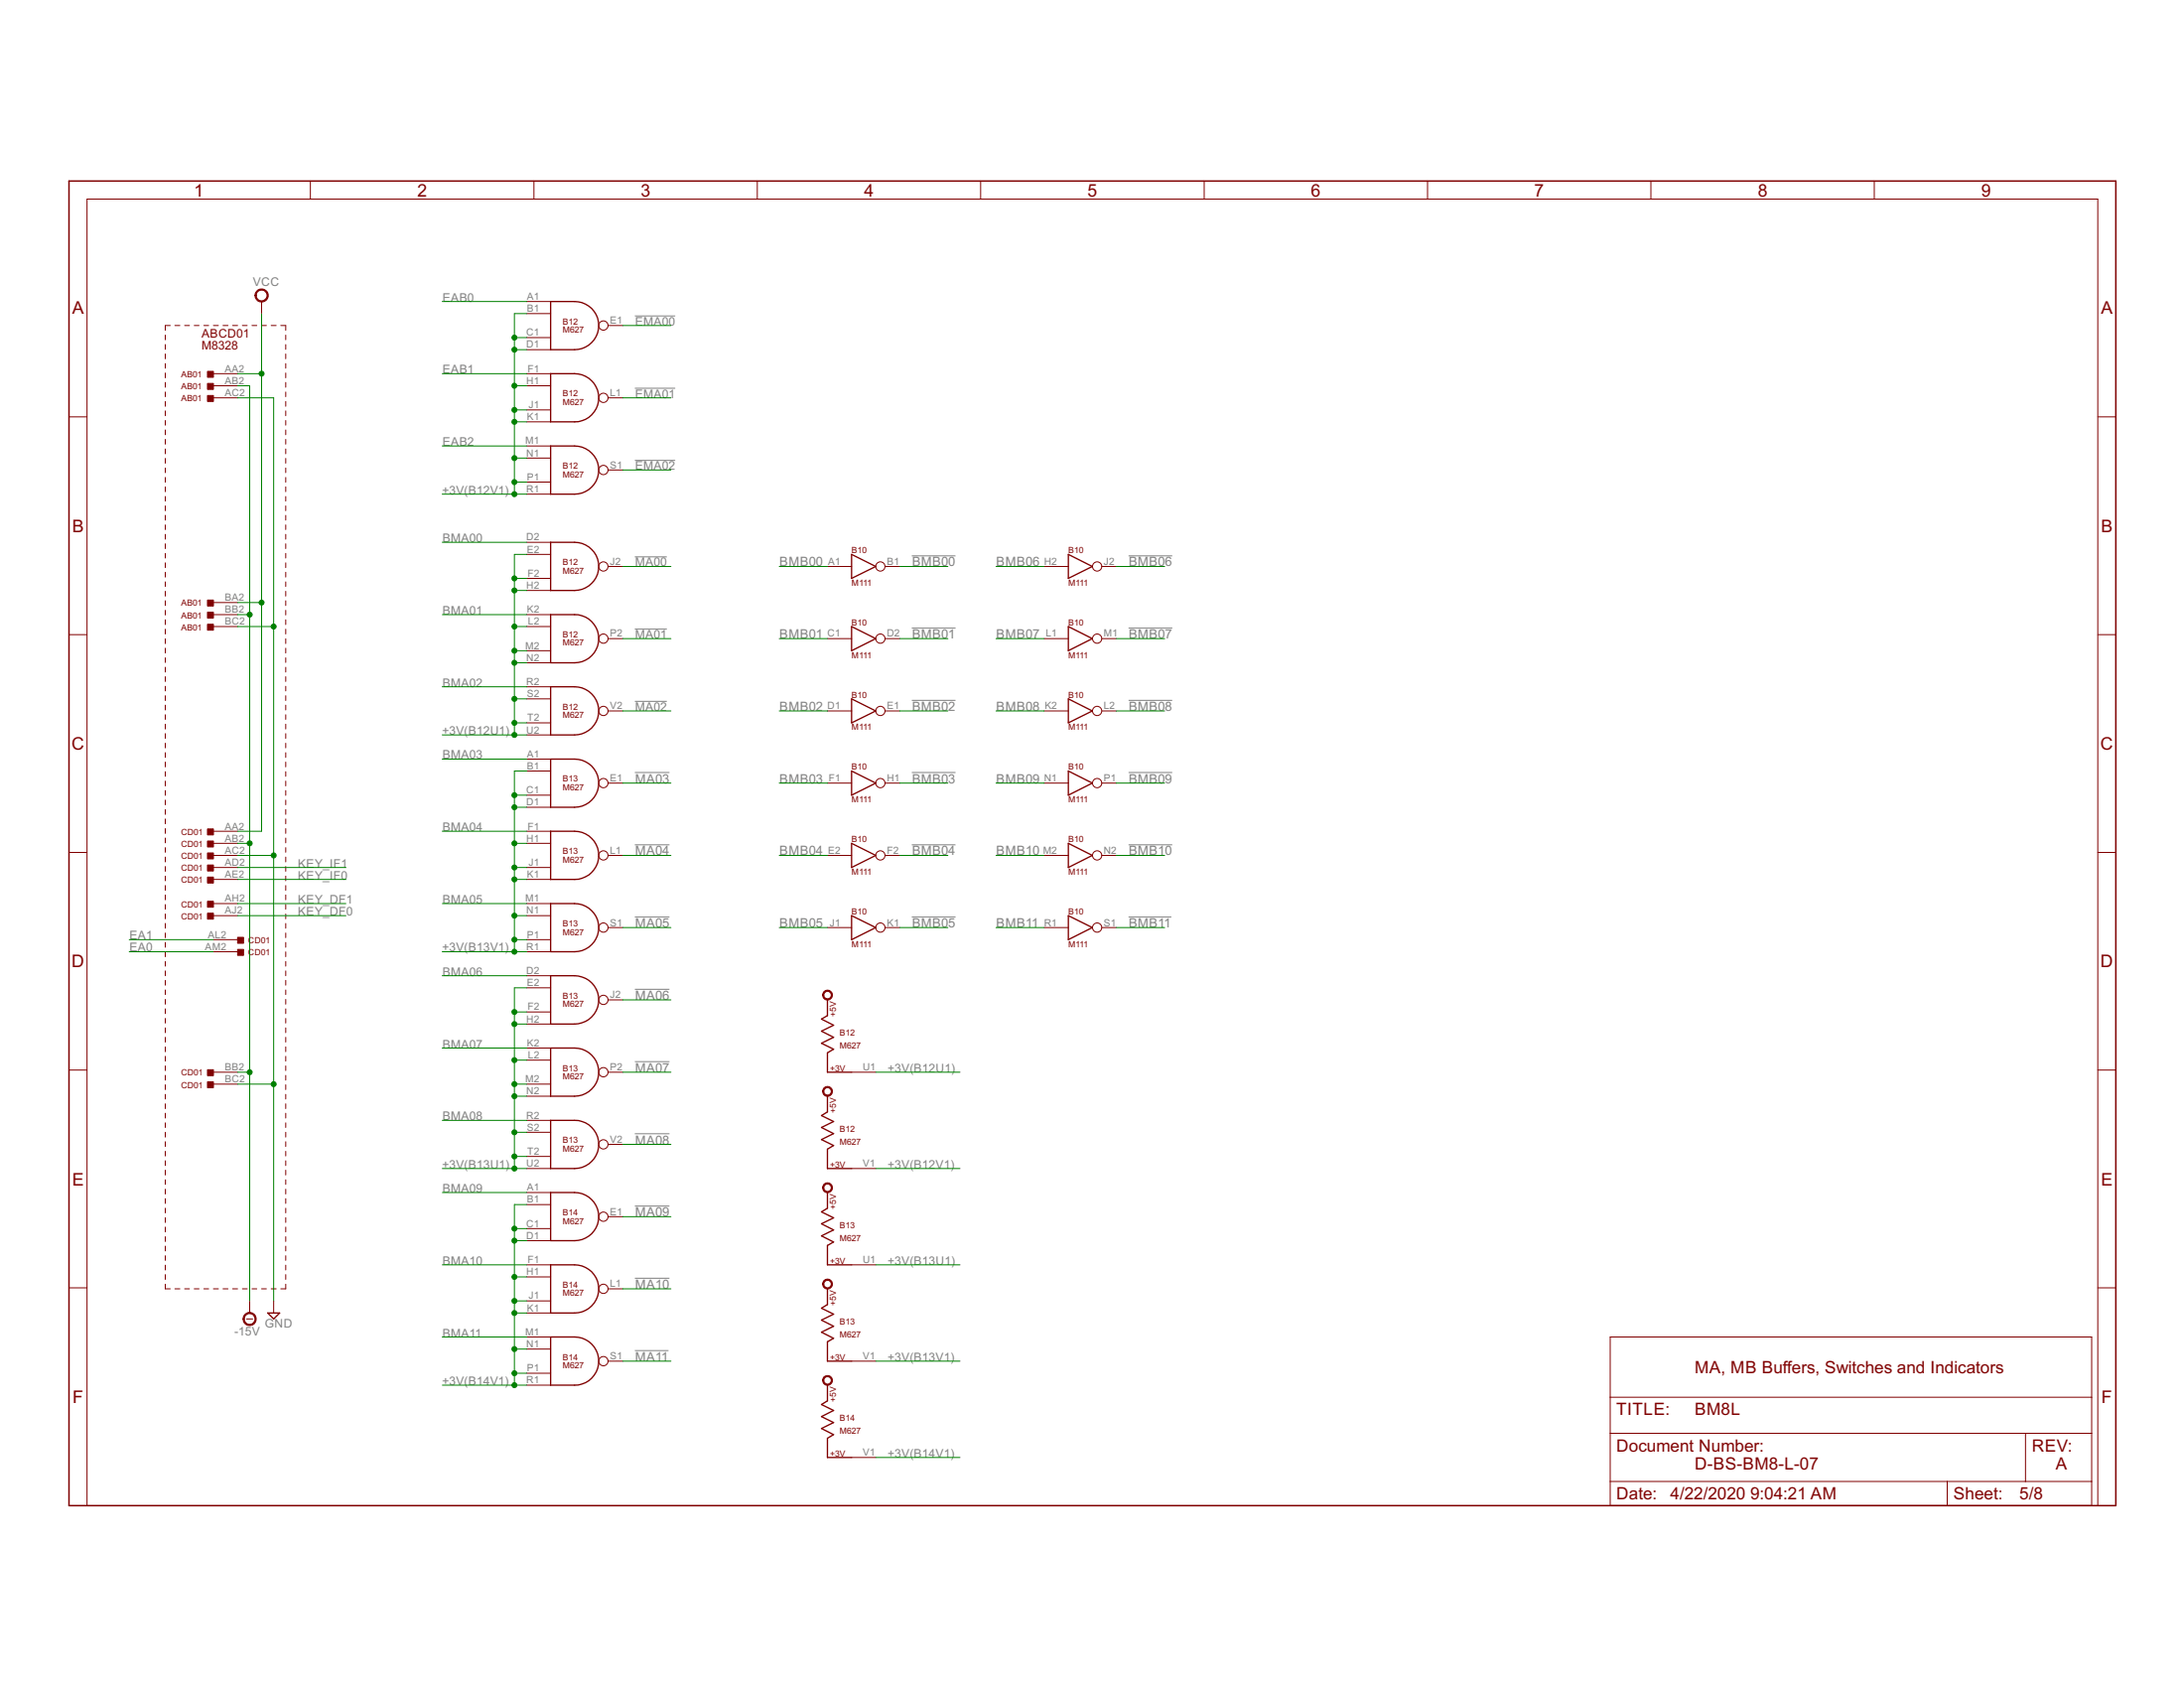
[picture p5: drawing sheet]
<svg xmlns="http://www.w3.org/2000/svg" width="279mm" height="216mm" viewBox="0 0 279 216" stroke-linecap="round" stroke-linejoin="round" font-family="sans-serif">
<g fill="none" stroke="#808080" stroke-width=".13">
<path d="M81.2 40.4h5.2M81.2 58.9h5.2M81.2 49.7h5.2M81.2 71.2h4.1M116.6 71.1h5.6M144.4 71.1h5.6M81.2 98.8h4.4M81.2 89.7h4.1M81.2 80.5h4.1M116.6 98.8h5.6M116.6 80.3h5.6M116.6 89.6h5.6"/>
<path d="M144.4 98.8h5.6M144.4 80.3h5.6M144.4 89.6h5.6M81.2 117.3h4.4M81.2 108.1h4.4M116.6 117.3h5.6M116.6 108.1h5.6M144.4 117.3h5.4M144.4 108.1h5.6M81.2 135.8h4.4M81.2 126.5h4.4M81.2 154.3h4.4"/>
<path d="M81.2 145h4.4M81.2 172.7h4.3M81.2 163.5h4.4"/>
</g>
<g fill="none" stroke="#800000" stroke-width=".13">
<path d="M33.5 38.6v1.5M39.7 23.2v2.3M67.4 38.6h3M68.3 23.2v2.3M96.9 23.2v2.3M125.5 23.2v2.3M154.1 23.2v2.3M182.6 23.2v2.3M211.2 23.2v2.3M239.8 23.2v2.3M8.8 53.3h2.3M21.1 42.9v.6"/>
<path d="M21.1 44.1v.6M21.1 45.3v.6M21.1 46.5v.6M21.1 47.7v.6M21.1 48.9v.6M21.1 50.1v.6M21.1 51.4v.6M21.1 52.6v.6M21.1 53.8v.6M21.1 55v.6M21.1 56.2v.6M21.1 57.4v.6"/>
<path d="M21.1 58.6v.6M21.1 59.9v.6M21.8 41.6h-.7v.6M22.4 41.6h.6M23.6 41.6h.6M24.8 41.6h.7M26.1 41.6h.6M27.3 41.6h.6M27.3 47.8h3.1M27.3 49.3h3.1M27.3 50.9h3.1M28.5 41.6h.7"/>
<path d="M29.8 41.6h.6M31 41.6h.6M32.2 41.6h.7M33.5 41.6h.6M34.7 41.6h.6M35.9 41.6h.7v.6M36.6 42.9v.6M36.6 44.1v.6M36.6 45.3v.6M36.6 46.5v.6M36.6 47.7v.6M36.6 48.9v.6"/>
<path d="M36.6 50.1v.6M36.6 51.4v.6M36.6 52.6v.6M36.6 53.8v.6M36.6 55v.6M36.6 56.2v.6M36.6 57.4v.6M36.6 58.6v.6M36.6 59.9v.6M67.4 47.8h3M67.4 49.3h3M67.4 40.1h3"/>
<path d="M67.4 43.2h3M67.4 44.7h3M67.4 52.4h3M67.4 54h3M67.4 57h3M67.4 58.6h3M77.8 41.6h1.9M77.8 50.9h1.9M268.4 53.3h2.3M21.1 61.1v.6M21.1 62.3v.6M21.1 63.5v.6"/>
<path d="M21.1 64.7v.6M21.1 65.9v.6M21.1 67.1v.6M21.1 68.3v.7M21.1 69.6v.6M21.1 70.8v.6M21.1 72v.6M21.1 73.2v.6M21.1 74.4v.6M21.1 75.6v.6M21.1 76.8v.6M21.1 78.1v.6"/>
<path d="M21.1 79.3v.6M27.3 77.1h3.1M27.3 78.6h3.1M36.6 61.1v.6M36.6 62.3v.6M36.6 63.5v.6M36.6 64.7v.6M36.6 65.9v.6M36.6 67.1v.6M36.6 68.3v.7M36.6 69.6v.6M36.6 70.8v.6"/>
<path d="M36.6 72v.6M36.6 73.2v.6M36.6 74.4v.6M36.6 75.6v.6M36.6 76.8v.6M36.6 78.1v.6M36.6 79.3v.6M67.4 78.6h3M67.4 61.7h3M67.4 63.2h3M67.4 69.4h3M67.4 70.9h3"/>
<path d="M67.4 74h3M67.4 75.5h3M77.8 60.1h1.9M77.8 72.5h1.9M105.9 72.5h3M113.2 72.5h1.9M133.6 72.5h3.1M140.9 72.5h1.9M8.8 81.2h2.3M21.1 80.5v.6M21.1 81.7v.6M21.1 82.9v.6"/>
<path d="M21.1 84.1v.6M21.1 85.3v.7M21.1 86.6v.6M21.1 87.8v.6M21.1 89v.6M21.1 90.2v.6M21.1 91.4v.6M21.1 92.6v.6M21.1 93.8v.6M21.1 95.1v.6M21.1 96.3v.6M21.1 97.5v.6"/>
<path d="M21.1 98.7v.6M21.1 99.9v.6M27.3 80.1h3.1M36.6 80.5v.6M36.6 81.7v.6M36.6 82.9v.6M36.6 84.1v.6M36.6 85.3v.7M36.6 86.6v.6M36.6 87.8v.6M36.6 89v.6M36.6 90.2v.6"/>
<path d="M36.6 91.4v.6M36.6 92.6v.6M36.6 93.8v.6M36.6 95.1v.6M36.6 96.3v.6M36.6 97.5v.6M36.6 98.7v.6M36.6 99.9v.6M67.4 80.1h3M67.4 97.1h3M67.4 98.6h3M67.4 83.2h3"/>
<path d="M67.4 84.8h3M67.4 87.8h3M67.4 89.4h3M67.4 92.5h3M67.4 94h3M77.8 81.7h1.9M77.8 90.9h1.9M105.9 81.7h3M105.9 90.9h3M113.2 81.7h1.9M113.2 90.9h1.9M133.6 81.7h3.1"/>
<path d="M133.6 90.9h3.1M140.9 81.7h1.9M140.9 90.9h1.9M268.4 81.2h2.3M8.8 109h2.3M21.1 101.1v.6M21.1 102.3v.6M21.1 103.5v.7M21.1 104.8v.6M21.1 106v.6M21.1 107.2v.6M21.1 108.4v.6"/>
<path d="M21.1 109.6v.6M21.1 110.8v.6M21.1 112.1v.5M21.1 113.3v.6M21.1 114.5v.6M21.1 115.7v.6M21.1 116.9v.6M21.1 118.1v.6M21.1 119.3v.6M27.3 106.3h3.1M27.3 107.9h3.1M27.3 109.4h3.1"/>
<path d="M27.3 111h3.1M27.3 112.5h3.1M27.3 115.6h3.1M27.3 117.1h3.1M36.6 101.1v.6M36.6 102.3v.6M36.6 103.5v.7M36.6 104.8v.6M36.6 106v.6M36.6 107.2v.6M36.6 108.4v.6M36.6 109.6v.6"/>
<path d="M36.6 110.8v.6M36.6 112.1v.5M36.6 113.3v.6M36.6 114.5v.6M36.6 115.7v.6M36.6 116.9v.6M36.6 118.1v.6M36.6 119.3v.6M67.4 106.3h3M67.4 107.9h3M67.4 111h3M67.4 112.5h3"/>
<path d="M67.4 115.6h3M67.4 117.1h3M67.4 101.7h3M67.4 103.3h3M77.8 109.4h1.9M77.8 100.2h1.9M77.8 118.6h1.9M105.9 109.4h3M105.9 100.2h3M105.9 118.6h3M113.2 109.4h1.9M113.2 100.2h1.9"/>
<path d="M113.2 118.6h1.9M133.6 109.4h3.1M133.6 100.2h3.1M133.6 118.6h3.1M140.9 109.4h1.9M140.9 100.2h1.9M140.9 118.6h1.9M268.4 109h2.3M8.8 136.9h2.3M21.1 120.5v.7M21.1 121.8v.6M21.1 123v.6"/>
<path d="M21.1 124.2v.6M21.1 125.4v.6M21.1 126.6v.6M21.1 127.8v.6M21.1 129v.6M21.1 130.3v.6M21.1 131.5v.6M21.1 132.7v.6M21.1 133.9v.6M21.1 135.1v.6M21.1 136.3v.6M21.1 137.5v.7"/>
<path d="M21.1 138.7v.7M21.1 140v.6M27.3 120.2h3.1M27.3 121.7h3.1M27.3 137.1h3.1M27.3 138.7h3.1M36.6 120.5v.7M36.6 121.8v.6M36.6 123v.6M36.6 124.2v.6M36.6 125.4v.6M36.6 126.6v.6"/>
<path d="M36.6 127.8v.6M36.6 129v.6M36.6 130.3v.6M36.6 131.5v.6M36.6 132.7v.6M36.6 133.9v.6M36.6 135.1v.6M36.6 136.3v.6M36.6 137.5v.7M36.6 138.7v.7M36.6 140v.6M67.4 120.2h3"/>
<path d="M67.4 121.7h3M67.4 138.7h3M67.4 124.8h3M67.4 126.3h3M67.4 129.4h3M67.4 131h3M67.4 134h3M67.4 135.6h3M77.8 137.1h1.9M77.8 127.9h1.9M108.9 137.1h3.1M268.4 136.9h2.3"/>
<path d="M21.1 141.2v.6M21.1 142.4v.6M21.1 143.6v.6M21.1 144.8v.6M21.1 146v.6M21.1 147.3v.5M21.1 148.5v.6M21.1 149.7v.6M21.1 150.9v.6M21.1 152.1v.6M21.1 153.3v.6M21.1 154.5v.6"/>
<path d="M21.1 155.7v.7M21.1 157v.6M21.1 158.2v.6M21.1 159.4v.6M36.6 141.2v.6M36.6 142.4v.6M36.6 143.6v.6M36.6 144.8v.6M36.6 146v.6M36.6 147.3v.5M36.6 148.5v.6M36.6 149.7v.6"/>
<path d="M36.6 150.9v.6M36.6 152.1v.6M36.6 153.3v.6M36.6 154.5v.6M36.6 155.7v.7M36.6 157v.6M36.6 158.2v.6M36.6 159.4v.6M67.4 140.2h3M67.4 143.3h3M67.4 144.8h3M67.4 147.9h3"/>
<path d="M67.4 149.5h3M67.4 152.5h3M67.4 154.1h3M67.4 157.1h3M67.4 158.7h3M77.8 146.4h1.9M77.8 155.6h1.9M108.9 149.5h3.1M8.8 164.7h2.3M21.1 164.3v.5h.7M21.1 160.6v.6M21.1 161.8v.6"/>
<path d="M21.1 163v.6M22.4 164.8h.6M23.6 164.8h.6M24.8 164.8h.7M26.1 164.8h.6M27.3 164.8h.6M28.5 164.8h.7M29.8 164.8h.6M31 164.8h.6M31.5 168.7h.8M31.9 166.4v1.5M32.2 164.8h.7"/>
<path d="M33.5 164.8h.6M34.7 164.8h.6M35 166.4v1.5M36.6 160.6v.6M36.6 161.8v.6M36.6 163v.6M36.6 164.3v.5h-.7M67.4 171h3M67.4 161.8h3M67.4 163.3h3M67.4 166.4h3M67.4 167.9h3"/>
<path d="M67.4 172.6h3M67.4 175.6h3M67.4 177.2h3M77.8 164.8h1.9M77.8 174.1h1.9M108.9 161.8h3.1M108.9 174.1h3.1M206 171h61.6v21.6h-61.6zM206 178.7h61.6M268.4 164.7h2.3M11.1 192.6v-167.1h257.3v167.1M108.9 186.4h3.1"/>
<path d="M206 183.3h61.6M206 189.5h61.6M249.1 189.5v3.1M259.1 183.3v6.2"/>
<circle cx="77.2" cy="41.6" r=".59"/>
<circle cx="77.2" cy="50.9" r=".59"/>
<circle cx="77.2" cy="60.1" r=".59"/>
<circle cx="77.2" cy="72.5" r=".59"/>
<circle cx="112.6" cy="72.5" r=".59"/>
<circle cx="140.4" cy="72.5" r=".59"/>
<circle cx="77.2" cy="81.7" r=".59"/>
<circle cx="77.2" cy="90.9" r=".59"/>
<circle cx="112.6" cy="90.9" r=".59"/>
<circle cx="112.6" cy="81.7" r=".59"/>
<circle cx="140.4" cy="81.7" r=".59"/>
<circle cx="140.4" cy="90.9" r=".59"/>
<circle cx="77.2" cy="109.4" r=".59"/>
<circle cx="77.2" cy="100.2" r=".59"/>
<circle cx="77.2" cy="118.6" r=".59"/>
<circle cx="112.6" cy="109.4" r=".59"/>
<circle cx="112.6" cy="118.6" r=".59"/>
<circle cx="112.6" cy="100.2" r=".59"/>
<circle cx="140.4" cy="109.4" r=".59"/>
<circle cx="140.4" cy="118.6" r=".59"/>
<circle cx="140.4" cy="100.2" r=".59"/>
<circle cx="77.2" cy="127.9" r=".59"/>
<circle cx="77.2" cy="137.1" r=".59"/>
<circle cx="77.2" cy="146.4" r=".59"/>
<circle cx="77.2" cy="155.6" r=".59"/>
<circle cx="77.2" cy="164.8" r=".59"/>
<circle cx="77.2" cy="174.1" r=".59"/>
</g>
<path d="M8.8 23.2h261.9v169.4h-261.9z" fill="none" stroke="#800000" stroke-width=".19"/>
<g fill="#800000" stroke="#800000" stroke-width=".13">
<path d="M26.5 47.5h.8v.8h-.8z"/>
<path d="M26.5 49h.8v.8h-.8z"/>
<path d="M26.5 50.6h.8v.8h-.8z"/>
<path d="M26.5 76.8h.8v.7h-.8z"/>
<path d="M26.5 78.3h.8v.8h-.8z"/>
<path d="M26.5 79.8h.8v.8h-.8z"/>
<path d="M26.5 106h.8v.8h-.8z"/>
<path d="M26.5 107.6h.8v.7h-.8z"/>
<path d="M26.5 109.1h.8v.8h-.8z"/>
<path d="M26.5 110.6h.8v.8h-.8z"/>
<path d="M26.5 112.2h.8v.7h-.8z"/>
<path d="M26.5 115.3h.8v.7h-.8z"/>
<path d="M26.5 116.8h.8v.8h-.8z"/>
<path d="M30.4 119.9h.8v.7h-.8z"/>
<path d="M30.4 121.4h.8v.8h-.8z"/>
<path d="M26.5 136.8h.8v.8h-.8z"/>
<path d="M26.5 138.4h.8v.7h-.8z"/>
</g>
<g fill="none" stroke="#800000" stroke-width=".17">
<path d="M70.4 38.6h3.1a3.1 3.1 0 0 1 3.1 3 3.1 3.1 0 0 1-3.1 3.1h-3.1zM70.4 47.8h3.1a3.1 3.1 0 0 1 3.1 3.1 3.1 3.1 0 0 1-3.1 3.1h-3.1zM70.4 57h3.1a3.1 3.1 0 0 1 3.1 3.1 3.1 3.1 0 0 1-3.1 3.1h-3.1zM70.4 69.4h3.1a3.1 3.1 0 0 1 3.1 3 3.1 3.1 0 0 1-3.1 3.1h-3.1zM70.4 78.6h3.1a3.1 3.1 0 0 1 3.1 3.1 3.1 3.1 0 0 1-3.1 3.1h-3.1zM108.9 70.9l3.1 1.6-3.1 1.5zM136.7 70.9l3 1.6-3 1.5zM70.4 97.1h3.1a3.1 3.1 0 0 1 3.1 3.1 3.1 3.1 0 0 1-3.1 3.1h-3.1zM70.4 87.8h3.1a3.1 3.1 0 0 1 3.1 3.1 3.1 3.1 0 0 1-3.1 3.1h-3.1zM108.9 80.1l3.1 1.6-3.1 1.5zM108.9 89.4l3.1 1.5-3.1 1.6zM108.9 98.6l3.1 1.6-3.1 1.5z"/>
<path d="M136.7 80.1l3 1.6-3 1.5zM136.7 89.4l3 1.5-3 1.6zM136.7 98.6l3 1.6-3 1.5zM70.4 106.3h3.1a3.1 3.1 0 0 1 3.1 3.1 3.1 3.1 0 0 1-3.1 3.1h-3.1zM70.4 115.6h3.1a3.1 3.1 0 0 1 3.1 3 3.1 3.1 0 0 1-3.1 3.1h-3.1zM108.9 107.9l3.1 1.5-3.1 1.6zM108.9 117.1l3.1 1.5-3.1 1.6zM136.7 107.9l3 1.5-3 1.6zM136.7 117.1l3 1.5-3 1.6zM70.4 124.8h3.1a3.1 3.1 0 0 1 3.1 3.1 3.1 3.1 0 0 1-3.1 3.1h-3.1zM70.4 134h3.1a3.1 3.1 0 0 1 3.1 3.1 3.1 3.1 0 0 1-3.1 3.1h-3.1zM105.9 127.9v2l-.8 .4 1.5 .8-1.5 .8 1.5 .8-1.5 .7 1.5 .8-.7 .5v2.4h3"/>
<path d="M70.4 143.3h3.1a3.1 3.1 0 0 1 3.1 3.1 3.1 3.1 0 0 1-3.1 3.1h-3.1zM70.4 152.5h3.1a3.1 3.1 0 0 1 3.1 3.1 3.1 3.1 0 0 1-3.1 3.1h-3.1zM105.9 140.2v2l-.8 .5 1.5 .7-1.5 .8 1.5 .8-1.5 .8 1.5 .7-.7 .5v2.5h3M105.9 152.5v2l-.8 .5 1.5 .8-1.5 .7 1.5 .8-1.5 .8 1.5 .8-.7 .4v2.5h3M34.2 167.9h1.6l-.8 .8zM70.4 161.8h3.1a3.1 3.1 0 0 1 3.1 3.1 3.1 3.1 0 0 1-3.1 3h-3.1zM70.4 171h3.1a3.1 3.1 0 0 1 3.1 3.1 3.1 3.1 0 0 1-3.1 3.1h-3.1zM105.9 164.8v2.1l-.8 .4 1.5 .8-1.5 .7 1.5 .8-1.5 .8 1.5 .8-.7 .4v2.5h3M105.9 177.2v2l-.8 .4 1.5 .8-1.5 .8 1.5 .7-1.5 .8 1.5 .8-.7 .5v2.4h3"/>
</g>
<g fill="#800000" stroke="#800000" stroke-width=".13">
<path d="M32.8 37.3a.85 .85 0 0 1 1.4 0 .85 .85 0 0 1-.5 1.3 .85 .85 0 0 1-1.1-.8h.2a.7 .7 0 0 1 1-.6 .7 .7 0 0 1 .1 1.2 .7 .7 0 0 1-1.1-.4v-.2h-.2z" fill-rule="evenodd"/>
<path d="M31.3 168.2a.84 .84 0 0 1 1.3 0 .84 .84 0 0 1-.4 1.3 .84 .84 0 0 1-1.1-.8h.1a.69 .69 0 0 1 1-.6 .69 .69 0 0 1 .2 1.1 .69 .69 0 0 1-1.1-.3l-.1-.2h-.1z" fill-rule="evenodd"/>
<path d="M105.4 126.9a.63 .63 0 0 1 1 0 .63 .63 0 0 1-.3 1 .63 .63 0 0 1-.9-.6h.2a.48 .48 0 0 1 .7-.4 .48 .48 0 0 1 .1 .8 .48 .48 0 0 1-.8-.3v-.1h-.2z" fill-rule="evenodd"/>
<path d="M105.4 139.2a.63 .63 0 0 1 1 0 .63 .63 0 0 1-.3 1 .63 .63 0 0 1-.9-.6h.2a.48 .48 0 0 1 .7-.4 .48 .48 0 0 1 .1 .8 .48 .48 0 0 1-.8-.2v-.2h-.2z" fill-rule="evenodd"/>
<path d="M105.4 151.5a.63 .63 0 0 1 1 0 .63 .63 0 0 1-.3 1 .63 .63 0 0 1-.9-.6h.2a.48 .48 0 0 1 .7-.4 .48 .48 0 0 1 .1 .8 .48 .48 0 0 1-.8-.2v-.2h-.2z" fill-rule="evenodd"/>
<path d="M105.4 163.8a.63 .63 0 0 1 1 .1 .63 .63 0 0 1-.3 .9 .63 .63 0 0 1-.9-.6h.2a.48 .48 0 0 1 .7-.4 .48 .48 0 0 1 .1 .8 .48 .48 0 0 1-.8-.2v-.2h-.2z" fill-rule="evenodd"/>
<path d="M105.4 176.1a.63 .63 0 0 1 1 .1 .63 .63 0 0 1-.3 .9 .63 .63 0 0 1-.9-.5h.2a.48 .48 0 0 1 .7-.5 .48 .48 0 0 1 .1 .8 .48 .48 0 0 1-.8-.2v-.1h-.2z" fill-rule="evenodd"/>
</g>
<g fill="none" stroke="#008000" stroke-width=".13">
<path d="M56.6 38.6h10.8M30.4 47.8h3.1M30.4 49.3h1.5v117.1M30.4 50.9h4.6v115.5M33.5 40.1v66.2h-3.1M56.6 47.8h10.8M56.6 57h10.8M65.8 49.3h1.6M65.8 54h1.6M65.8 43.2h1.6M65.8 44.7h1.6M65.8 52.4h1.6"/>
<path d="M65.8 58.6h1.6M67.4 40.1h-1.6v23.1M79.7 50.9h6.1M79.7 41.6h6.1M30.4 77.1h3.1M30.4 78.6h1.5M56.6 78.6h10.8M56.6 63.2h10.8M56.6 69.4h10.8M65.8 61.7h1.6M65.8 74h1.6M65.8 75.5h1.6"/>
<path d="M67.4 70.9h-1.6v23.1M79.7 60.1h6.1M79.7 72.5h6.1M99.7 72.5h6.2M115.1 72.5h6.2M127.4 72.5h6.2M142.8 72.5h6.2M30.4 80.1h4.6M56.6 94h10.8M56.6 87.8h10.8M56.6 97.1h10.8M65.8 80.1h1.6"/>
<path d="M65.8 89.4h1.6M65.8 92.5h1.6M65.8 84.8h1.6M65.8 83.2h1.6M67.4 98.6h-1.6v23.1M79.7 90.9h6.1M79.7 81.7h6.1M99.7 90.9h6.2M99.7 81.7h6.2M115.1 90.9h6.2M115.1 81.7h6.2M127.4 90.9h6.2"/>
<path d="M127.4 81.7h6.2M142.8 90.9h6.2M142.8 81.7h6.2M30.4 107.9h1.5M30.4 109.4h4.6M30.4 112.5h13.9M30.4 111h13.9M30.4 115.6h13.9M30.4 117.1h13.9M56.6 106.3h10.8M56.6 115.6h10.8M65.8 107.9h1.6"/>
<path d="M65.8 112.5h1.6M65.8 111h1.6M65.8 117.1h1.6M65.8 103.3h1.6M65.8 101.7h1.6M79.7 109.4h6.1M79.7 118.6h6.1M79.7 100.2h6.1M99.7 109.4h6.2M99.7 118.6h6.2M99.7 100.2h6.2M115.1 109.4h6.2"/>
<path d="M115.1 118.6h6.2M115.1 100.2h6.2M127.4 109.4h6.2M127.4 118.6h6.2M127.4 100.2h6.2M142.8 109.4h6.2M142.8 118.6h6.2M142.8 100.2h6.2M16.5 120.2h10.8M16.5 121.7h10.8M30.4 137.1h1.5M30.4 138.7h4.6"/>
<path d="M56.6 121.7h10.8M56.6 124.8h10.8M56.6 134h10.8M65.8 138.7h1.6M65.8 120.2h1.6M65.8 135.6h1.6M65.8 131h1.6M65.8 129.4h1.6M67.4 126.3h-1.6v23.2M79.7 137.1h6.1M79.7 127.9h6.1M112 137.1h10.8"/>
<path d="M56.6 149.5h10.8M56.6 143.3h10.8M56.6 152.5h10.8M65.8 158.7h1.6M65.8 157.1h1.6M65.8 140.2h1.6M65.8 144.8h1.6M65.8 147.9h1.6M67.4 154.1h-1.6v23.1M79.7 155.6h6.1M79.7 146.4h6.1M112 149.5h10.8"/>
<path d="M56.6 177.2h10.8M56.6 171h10.8M56.6 161.8h10.8M65.8 175.6h1.6M65.8 172.6h1.6M65.8 167.9h1.6M65.8 166.4h1.6M65.8 163.3h1.6M79.7 174.1h6.1M79.7 164.8h6.1M112 174.1h10.8M112 161.8h10.8"/>
<path d="M112 186.4h10.8"/>
</g>
<g fill="#008000" stroke="#008000" stroke-width=".13">
<circle cx="33.5" cy="77.1" r=".32"/>
<circle cx="33.5" cy="47.8" r=".32"/>
<circle cx="31.9" cy="137.1" r=".32"/>
<circle cx="31.9" cy="107.9" r=".32"/>
<circle cx="31.9" cy="78.6" r=".32"/>
<circle cx="35" cy="80.1" r=".32"/>
<circle cx="35" cy="109.4" r=".32"/>
<circle cx="35" cy="138.7" r=".32"/>
<circle cx="65.8" cy="43.2" r=".32"/>
<circle cx="65.8" cy="44.7" r=".32"/>
<circle cx="65.8" cy="52.4" r=".32"/>
<circle cx="65.8" cy="49.3" r=".32"/>
<circle cx="65.8" cy="54" r=".32"/>
<circle cx="65.8" cy="58.6" r=".32"/>
<circle cx="65.8" cy="61.7" r=".32"/>
<circle cx="65.8" cy="63.2" r=".32"/>
<circle cx="65.8" cy="74" r=".32"/>
<circle cx="65.8" cy="75.5" r=".32"/>
<circle cx="65.8" cy="80.1" r=".32"/>
<circle cx="65.8" cy="89.4" r=".32"/>
<circle cx="65.8" cy="92.5" r=".32"/>
<circle cx="65.8" cy="84.8" r=".32"/>
<circle cx="65.8" cy="83.2" r=".32"/>
<circle cx="65.8" cy="94" r=".32"/>
<circle cx="65.8" cy="103.3" r=".32"/>
<circle cx="65.8" cy="101.7" r=".32"/>
<circle cx="65.8" cy="107.9" r=".32"/>
<circle cx="65.8" cy="112.5" r=".32"/>
<circle cx="65.8" cy="111" r=".32"/>
<circle cx="65.8" cy="117.1" r=".32"/>
<circle cx="65.8" cy="120.2" r=".32"/>
<circle cx="65.8" cy="121.7" r=".32"/>
<circle cx="65.8" cy="177.2" r=".32"/>
<circle cx="65.8" cy="175.6" r=".32"/>
<circle cx="65.8" cy="172.6" r=".32"/>
<circle cx="65.8" cy="167.9" r=".32"/>
<circle cx="65.8" cy="166.4" r=".32"/>
<circle cx="65.8" cy="163.3" r=".32"/>
<circle cx="65.8" cy="158.7" r=".32"/>
<circle cx="65.8" cy="157.1" r=".32"/>
<circle cx="65.8" cy="144.8" r=".32"/>
<circle cx="65.8" cy="147.9" r=".32"/>
<circle cx="65.8" cy="135.6" r=".32"/>
<circle cx="65.8" cy="131" r=".32"/>
<circle cx="65.8" cy="129.4" r=".32"/>
<circle cx="65.8" cy="140.2" r=".32"/>
<circle cx="65.8" cy="138.7" r=".32"/>
<circle cx="65.8" cy="149.5" r=".32"/>
</g>
<g font-size="2.5" fill="#800000">
<text x="24.8" y="25.1">1</text>
<text x="53.4" y="25.1">2</text>
<text x="82" y="25.1">3</text>
<text x="110.6" y="25.1">4</text>
<text x="139.1" y="25.1">5</text>
<text x="167.7" y="25.1">6</text>
<text x="196.3" y="25.1">7</text>
<text x="224.9" y="25.1">8</text>
<text x="253.5" y="25.1">9</text>
<text x="9.2" y="40.2">A</text>
<text x="268.8" y="40.2">A</text>
<text x="9.2" y="68">B</text>
<text x="268.8" y="68">B</text>
<text x="9.2" y="95.9">C</text>
<text x="268.7" y="95.9">C</text>
<text x="9.2" y="123.7">D</text>
<text x="268.7" y="123.7">D</text>
<text x="9.2" y="151.6">E</text>
<text x="268.8" y="151.6">E</text>
<text x="9.3" y="179.4">F</text>
<text x="268.8" y="179.4">F</text>
</g>
<g font-size="2.4" fill="#800000">
<text x="216.8" y="175.6">MA, MB Buffers, Switches and Indicators</text>
<text x="206.8" y="181">TITLE:</text>
<text x="206.8" y="185.6">Document Number:</text>
<text x="216.8" y="181">BM8L</text>
<text x="259.9" y="185.6">REV:</text>
<text x="206.8" y="191.8">Date: 4/22/2020</text>
<text x="216.8" y="188">D-BS-BM8-L-07</text>
<text x="223.9" y="191.8">9:04:21 AM</text>
<text x="249.9" y="191.8">Sheet:</text>
<text x="258.4" y="191.8">5/8</text>
<text x="263" y="188">A</text>
</g>
<g font-size="1.8" fill="#808080">
<text x="99.7" y="72.4">BMB00</text>
<text x="116.7" y="72.4">BMB00</text>
<text x="127.5" y="72.4">BMB06</text>
<text x="144.4" y="72.4">BMB06</text>
<text x="99.7" y="81.7">BMB01</text>
<text x="116.7" y="81.7">BMB01</text>
<text x="127.5" y="81.7">BMB07</text>
<text x="144.4" y="81.7">BMB07</text>
<text x="99.7" y="90.9">BMB02</text>
<text x="116.7" y="90.9">BMB02</text>
<text x="127.5" y="90.9">BMB08</text>
<text x="144.4" y="90.9">BMB08</text>
<text x="81.2" y="100.2">MA03</text>
<text x="99.7" y="100.2">BMB03</text>
<text x="116.7" y="100.2">BMB03</text>
<text x="127.5" y="100.2">BMB09</text>
<text x="144.4" y="100.2">BMB09</text>
<text x="81.2" y="109.4">MA04</text>
<text x="99.7" y="109.4">BMB04</text>
<text x="116.7" y="109.4">BMB04</text>
<text x="127.5" y="109.4">BMB10</text>
<text x="144.4" y="109.4">BMB10</text>
<text x="81.2" y="118.6">MA05</text>
<text x="99.7" y="118.6">BMB05</text>
<text x="116.7" y="118.6">BMB05</text>
<text x="127.5" y="118.6">BMB11</text>
<text x="144.4" y="118.6">BMB11</text>
<text x="81.2" y="127.9">MA06</text>
<text x="81.2" y="137.1">MA07</text>
<text x="81.2" y="146.4">MA08</text>
<text x="81.2" y="155.6">MA09</text>
<text x="81.2" y="164.9">MA10</text>
<text x="81.2" y="174.1">MA11</text>
</g>
<g font-size="1.7" fill="#808080">
<text x="32.3" y="36.6">VCC</text>
<text x="56.6" y="38.6">EAB0</text>
<text x="81.2" y="41.6">EMA00</text>
<text x="56.6" y="47.8">EAB1</text>
<text x="81.2" y="50.9">EMA01</text>
<text x="56.6" y="57">EAB2</text>
<text x="56.6" y="63.2">+3V(B12V1)</text>
<text x="81.2" y="60.1">EMA02</text>
<text x="56.6" y="69.4">BMA00</text>
<text x="81.2" y="72.4">MA00</text>
<text x="56.6" y="78.6">BMA01</text>
<text x="81.2" y="81.7">MA01</text>
<text x="56.6" y="87.8">BMA02</text>
<text x="56.6" y="94">+3V(B12U1)</text>
<text x="81.2" y="90.9">MA02</text>
<text x="56.6" y="97.1">BMA03</text>
<text x="56.6" y="106.3">BMA04</text>
<text x="38.1" y="112.5">KEY_IF0</text>
<text x="38.1" y="110.9">KEY_IF1</text>
<text x="38.1" y="115.6">KEY_DF1</text>
<text x="38.1" y="117.1">KEY_DF0</text>
<text x="56.6" y="115.6">BMA05</text>
<text x="16.6" y="120.2">EA1</text>
<text x="16.6" y="121.7">EA0</text>
<text x="56.6" y="121.7">+3V(B13V1)</text>
<text x="56.6" y="124.8">BMA06</text>
<text x="56.6" y="134">BMA07</text>
<text x="113.6" y="137.1">+3V(B12U1)</text>
<text x="56.6" y="143.3">BMA08</text>
<text x="56.6" y="149.5">+3V(B13U1)</text>
<text x="113.6" y="149.5">+3V(B12V1)</text>
<text x="56.6" y="152.5">BMA09</text>
<text x="56.6" y="161.8">BMA10</text>
<text x="113.6" y="161.8">+3V(B13U1)</text>
<text x="30" y="170.8">-15V</text>
<text x="33.9" y="169.9">GND</text>
<text x="56.6" y="171">BMA11</text>
<text x="56.6" y="177.2">+3V(B14V1)</text>
<text x="113.6" y="174.1">+3V(B13V1)</text>
<text x="113.6" y="186.4">+3V(B14V1)</text>
</g>
<g font-size="1.7" fill="#800000">
<text x="25.8" y="44.7">M8328</text>
<text x="25.8" y="43.2">ABCD01</text>
</g>
<g font-size="1.4" fill="#808080">
<text x="67.4" y="38.3">A1</text>
<text x="67.4" y="39.9">B1</text>
<text x="78" y="41.4">E1</text>
<text x="28.7" y="47.6">AA2</text>
<text x="67.4" y="43">C1</text>
<text x="67.4" y="44.5">D1</text>
<text x="67.5" y="47.6">F1</text>
<text x="28.7" y="49.1">AB2</text>
<text x="28.7" y="50.7">AC2</text>
<text x="67.4" y="49.1">H1</text>
<text x="67.4" y="53.7">K1</text>
<text x="67.6" y="52.2">J1</text>
<text x="78" y="50.7">L1</text>
<text x="67.2" y="56.8">M1</text>
<text x="67.4" y="58.4">N1</text>
<text x="78" y="59.9">S1</text>
<text x="67.4" y="63">R1</text>
<text x="67.4" y="61.4">P1</text>
<text x="67.4" y="69.1">D2</text>
<text x="67.4" y="70.7">E2</text>
<text x="28.7" y="76.8">BA2</text>
<text x="67.4" y="75.3">H2</text>
<text x="67.5" y="73.8">F2</text>
<text x="78" y="72.2">J2</text>
<text x="105.9" y="72.2">A1</text>
<text x="113.5" y="72.2">B1</text>
<text x="133.6" y="72.2">H2</text>
<text x="141.2" y="72.2">J2</text>
<text x="28.7" y="78.4">BB2</text>
<text x="28.7" y="79.9">BC2</text>
<text x="67.2" y="83">M2</text>
<text x="67.4" y="78.4">K2</text>
<text x="67.6" y="79.9">L2</text>
<text x="78" y="81.5">P2</text>
<text x="105.9" y="81.5">C1</text>
<text x="113.5" y="81.5">D2</text>
<text x="133.8" y="81.5">L1</text>
<text x="141.2" y="81.5">M1</text>
<text x="67.4" y="84.5">N2</text>
<text x="67.4" y="87.6">R2</text>
<text x="67.4" y="89.2">S2</text>
<text x="67.4" y="93.8">U2</text>
<text x="67.5" y="92.2">T2</text>
<text x="78" y="90.7">V2</text>
<text x="105.9" y="90.7">D1</text>
<text x="113.5" y="90.7">E1</text>
<text x="133.6" y="90.7">K2</text>
<text x="141.2" y="90.7">L2</text>
<text x="67.4" y="101.5">C1</text>
<text x="67.4" y="96.9">A1</text>
<text x="67.4" y="98.4">B1</text>
<text x="78" y="100">E1</text>
<text x="106" y="100">F1</text>
<text x="113.5" y="100">H1</text>
<text x="133.6" y="100">N1</text>
<text x="141.2" y="100">P1</text>
<text x="28.7" y="106.1">AA2</text>
<text x="28.7" y="107.7">AB2</text>
<text x="67.4" y="103">D1</text>
<text x="67.4" y="107.7">H1</text>
<text x="67.5" y="106.1">F1</text>
<text x="28.7" y="109.2">AC2</text>
<text x="28.7" y="110.7">AD2</text>
<text x="28.7" y="112.3">AE2</text>
<text x="67.4" y="112.3">K1</text>
<text x="67.6" y="110.7">J1</text>
<text x="78" y="109.2">L1</text>
<text x="105.9" y="109.2">E2</text>
<text x="113.5" y="109.2">F2</text>
<text x="133.4" y="109.2">M2</text>
<text x="141.2" y="109.2">N2</text>
<text x="26.6" y="120">AL2</text>
<text x="28.7" y="115.4">AH2</text>
<text x="28.7" y="116.9">AJ2</text>
<text x="67.2" y="115.4">M1</text>
<text x="67.4" y="116.9">N1</text>
<text x="67.4" y="120">P1</text>
<text x="78" y="118.4">S1</text>
<text x="106.1" y="118.4">J1</text>
<text x="113.5" y="118.4">K1</text>
<text x="133.6" y="118.4">R1</text>
<text x="141.2" y="118.4">S1</text>
<text x="26.2" y="121.5">AM2</text>
<text x="67.4" y="121.5">R1</text>
<text x="67.4" y="124.6">D2</text>
<text x="67.4" y="130.8">H2</text>
<text x="67.4" y="126.1">E2</text>
<text x="67.5" y="129.2">F2</text>
<text x="78" y="127.7">J2</text>
<text x="28.7" y="136.9">BB2</text>
<text x="67.4" y="133.8">K2</text>
<text x="67.6" y="135.4">L2</text>
<text x="78" y="136.9">P2</text>
<text x="110.4" y="136.9">U1</text>
<text x="28.7" y="138.5">BC2</text>
<text x="67.2" y="138.5">M2</text>
<text x="67.4" y="140">N2</text>
<text x="67.4" y="143.1">R2</text>
<text x="67.4" y="149.2">U2</text>
<text x="67.4" y="144.6">S2</text>
<text x="67.5" y="147.7">T2</text>
<text x="78" y="146.2">V2</text>
<text x="110.4" y="149.2">V1</text>
<text x="67.4" y="152.3">A1</text>
<text x="67.4" y="153.9">B1</text>
<text x="78" y="155.4">E1</text>
<text x="67.4" y="156.9">C1</text>
<text x="67.4" y="158.5">D1</text>
<text x="67.5" y="161.6">F1</text>
<text x="110.4" y="161.6">U1</text>
<text x="67.4" y="163.1">H1</text>
<text x="67.4" y="167.7">K1</text>
<text x="67.6" y="166.2">J1</text>
<text x="78" y="164.6">L1</text>
<text x="67.2" y="170.8">M1</text>
<text x="67.4" y="172.3">N1</text>
<text x="78" y="173.9">S1</text>
<text x="110.4" y="173.9">V1</text>
<text x="67.4" y="177">R1</text>
<text x="67.4" y="175.4">P1</text>
<text x="110.4" y="186.2">V1</text>
</g>
<g font-size="1.2" fill="#800000">
<text x="72" y="41.5">B12</text>
<text x="72" y="42.6">M627</text>
<text x="23.2" y="48.3">AB01</text>
<text x="23.2" y="49.8">AB01</text>
<text x="23.2" y="51.3">AB01</text>
<text x="72" y="50.7">B12</text>
<text x="72" y="51.8">M627</text>
<text x="72" y="60">B12</text>
<text x="72" y="61">M627</text>
<text x="109" y="70.7">B10</text>
<text x="136.7" y="70.7">B10</text>
<text x="23.2" y="77.5">AB01</text>
<text x="72" y="72.3">B12</text>
<text x="72" y="73.4">M627</text>
<text x="109" y="74.9">M111</text>
<text x="136.7" y="74.9">M111</text>
<text x="23.2" y="79.1">AB01</text>
<text x="23.2" y="80.6">AB01</text>
<text x="72" y="81.5">B12</text>
<text x="72" y="82.6">M627</text>
<text x="109" y="80">B10</text>
<text x="136.7" y="80">B10</text>
<text x="109" y="84.1">M111</text>
<text x="109" y="89.2">B10</text>
<text x="136.7" y="84.1">M111</text>
<text x="136.7" y="89.2">B10</text>
<text x="72" y="90.8">B12</text>
<text x="72" y="91.8">M627</text>
<text x="109" y="93.4">M111</text>
<text x="136.7" y="93.4">M111</text>
<text x="72" y="100">B13</text>
<text x="72" y="101.1">M627</text>
<text x="109" y="98.5">B10</text>
<text x="136.7" y="98.5">B10</text>
<text x="23.2" y="106.8">CD01</text>
<text x="109" y="102.6">M111</text>
<text x="109" y="107.7">B10</text>
<text x="136.7" y="102.6">M111</text>
<text x="136.7" y="107.7">B10</text>
<text x="23.2" y="108.3">CD01</text>
<text x="23.2" y="109.9">CD01</text>
<text x="23.2" y="111.4">CD01</text>
<text x="23.2" y="112.9">CD01</text>
<text x="72" y="109.3">B13</text>
<text x="72" y="110.3">M627</text>
<text x="109" y="111.9">M111</text>
<text x="136.7" y="111.9">M111</text>
<text x="23.2" y="116">CD01</text>
<text x="23.2" y="117.6">CD01</text>
<text x="72" y="118.5">B13</text>
<text x="72" y="119.6">M627</text>
<text x="109" y="117">B10</text>
<text x="136.7" y="117">B10</text>
<text x="31.7" y="120.7">CD01</text>
<text x="31.7" y="122.2">CD01</text>
<text x="109" y="121.1">M111</text>
<text x="136.7" y="121.1">M111</text>
<text x="72" y="127.7">B13</text>
<text x="72" y="128.8">M627</text>
<text x="106.9" y="130" transform="rotate(-90 106.9 130)">+5V</text>
<text x="23.2" y="137.6">CD01</text>
<text x="72" y="137">B13</text>
<text x="106.2" y="137">+3V</text>
<text x="107.4" y="132.5">B12</text>
<text x="107.4" y="134">M627</text>
<text x="23.2" y="139.1">CD01</text>
<text x="72" y="138.1">M627</text>
<text x="106.9" y="142.4" transform="rotate(-90 106.9 142.4)">+5V</text>
<text x="72" y="146.2">B13</text>
<text x="72" y="147.3">M627</text>
<text x="106.2" y="149.3">+3V</text>
<text x="107.4" y="144.8">B12</text>
<text x="107.4" y="146.4">M627</text>
<text x="72" y="155.5">B14</text>
<text x="106.9" y="154.7" transform="rotate(-90 106.9 154.7)">+5V</text>
<text x="72" y="156.5">M627</text>
<text x="106.2" y="161.6">+3V</text>
<text x="107.4" y="157.2">B13</text>
<text x="107.4" y="158.7">M627</text>
<text x="72" y="164.7">B14</text>
<text x="72" y="165.8">M627</text>
<text x="106.9" y="167" transform="rotate(-90 106.9 167)">+5V</text>
<text x="72" y="173.9">B14</text>
<text x="106.2" y="173.9">+3V</text>
<text x="107.4" y="169.5">B13</text>
<text x="107.4" y="171">M627</text>
<text x="72" y="175">M627</text>
<text x="106.9" y="179.3" transform="rotate(-90 106.9 179.3)">+5V</text>
<text x="107.4" y="181.8">B14</text>
<text x="107.4" y="183.3">M627</text>
<text x="106.2" y="186.3">+3V</text>
</g>
</svg>
